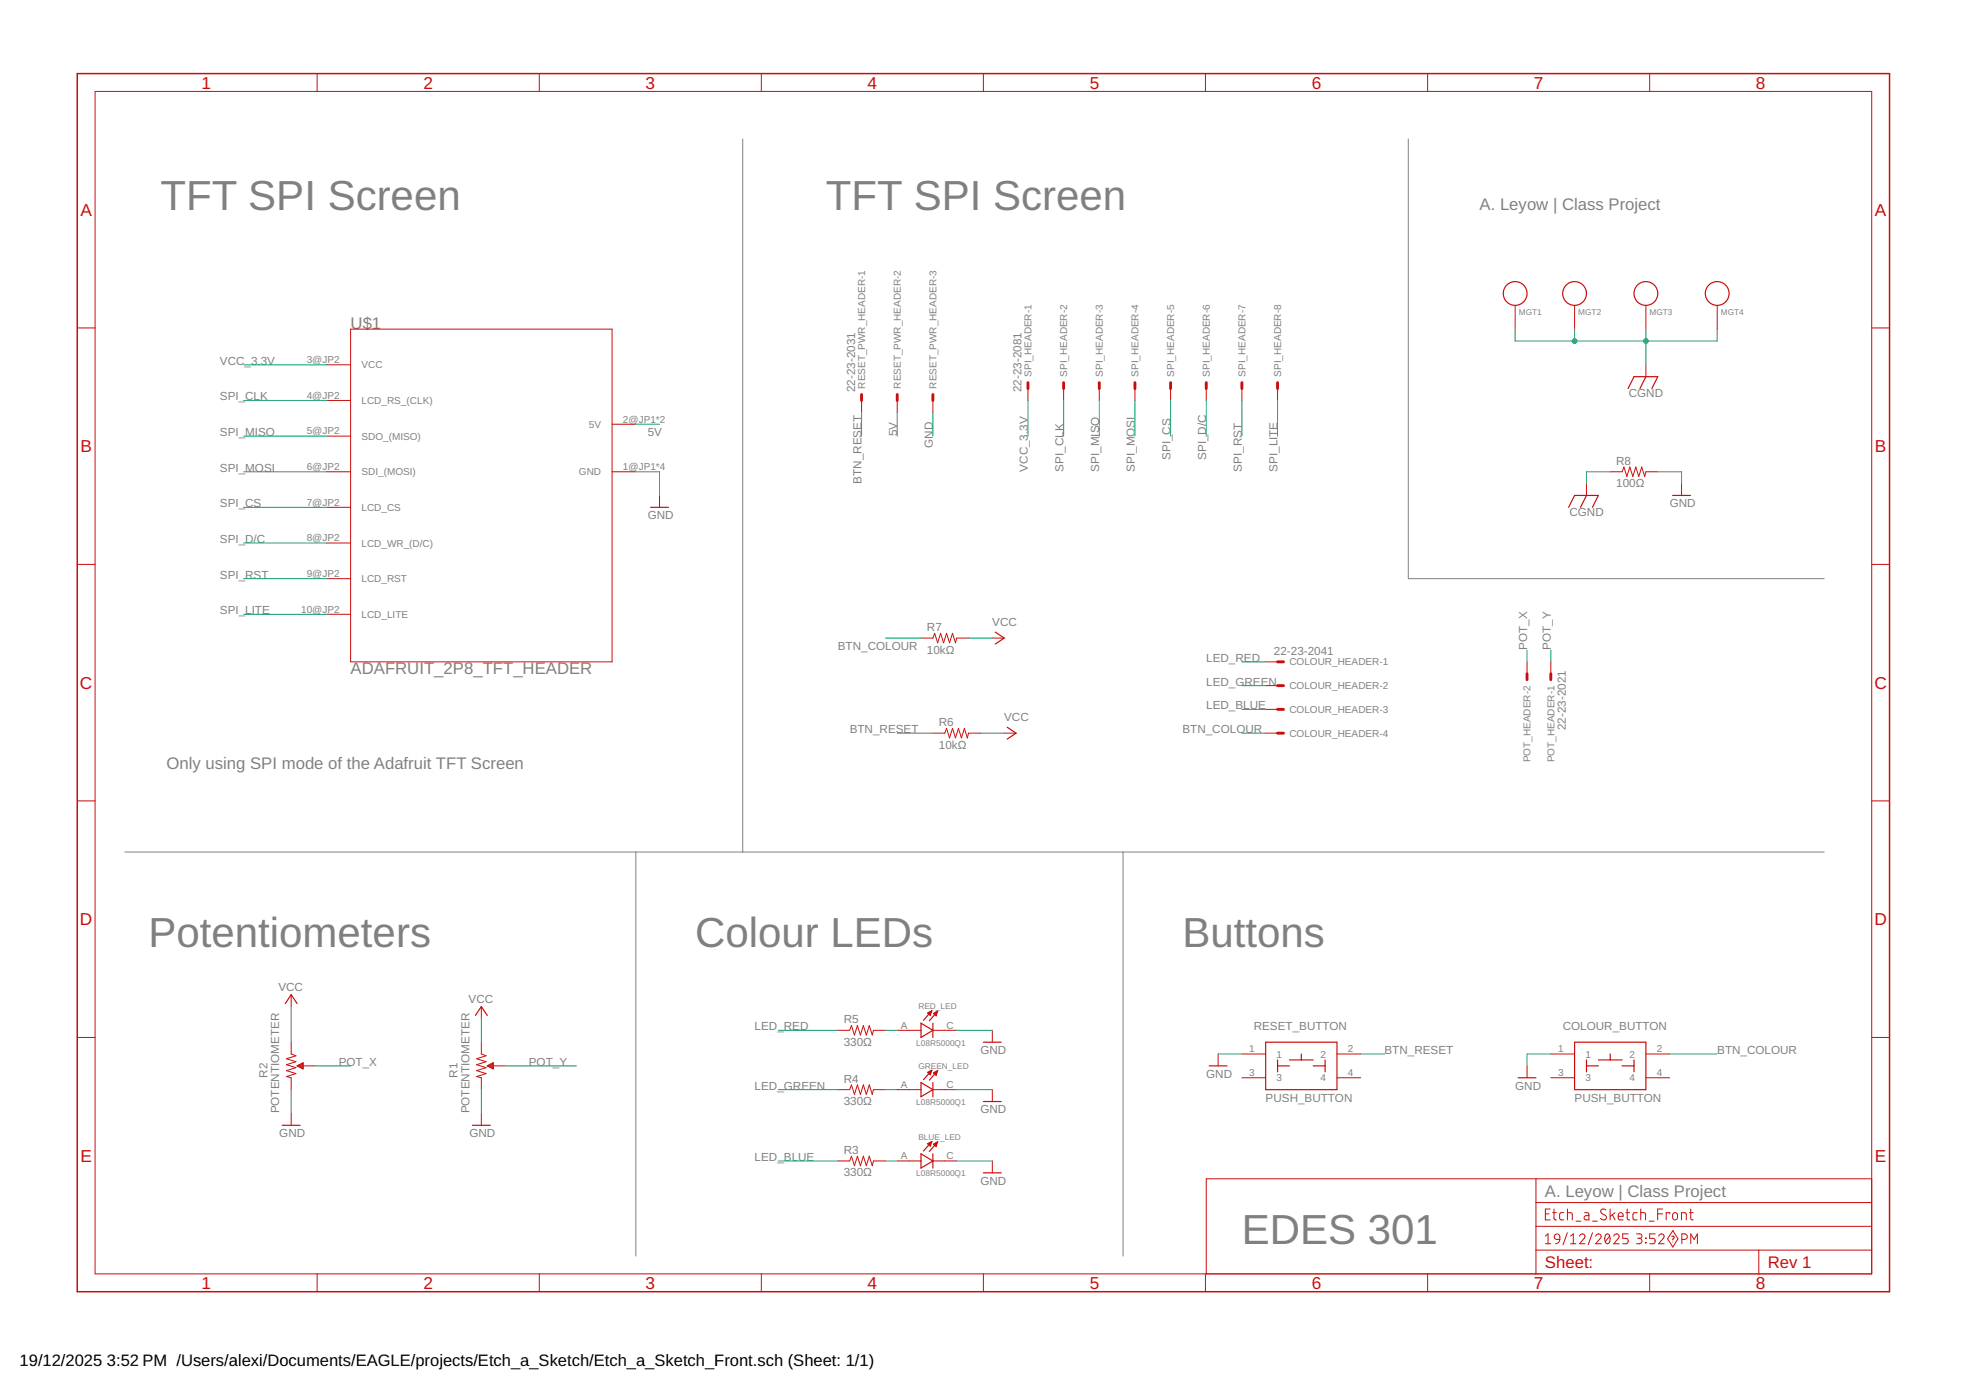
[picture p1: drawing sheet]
<svg xmlns="http://www.w3.org/2000/svg" width="420mm" height="297mm" viewBox="0 0 420 297" stroke-linecap="round" stroke-linejoin="round" font-family="sans-serif">
<path d="M158.7 29.7v152.4M301 29.7v94h88.8M26.7 182.1h363.1M135.9 182.1v86.3M240 182.1v86.3" fill="none" stroke="#808080" stroke-width=".21"/>
<g fill="none" stroke="#c90d0c" stroke-width=".21">
<path d="M20.3 19.5h379.7v252.7h-379.7zM67.8 15.7v3.8M115.3 15.7v3.8M162.7 15.7v3.8M210.2 15.7v3.8M257.6 15.7v3.8M305.1 15.7v3.8M352.6 15.7v3.8M16.5 70.1h3.8M69.8 78h5.1M74.9 70.3h55.9v71.1h-55.9zM323.8 65.3v5"/>
<path d="M336.5 65.3v5M351.7 65.3v5M351.7 78v2.5M367 65.3v5M400 70.1h3.8M69.8 85.6h5.1M69.8 93.2h5.1M130.8 90.7h5.1M184.1 85.6v2.5M191.7 85.6v2.5M199.4 85.6v2.5M219.7 83v2.6"/>
<path d="M227.3 83v2.6M234.9 83v2.6M242.5 83v2.6M250.2 83v2.6M257.8 83v2.6M265.4 83v2.6M273 83v2.6M69.8 100.8h5.1M69.8 116h5.1M69.8 108.4h5.1M130.8 100.8h5.1M140.9 105.9v2.5"/>
<path d="M339 103.4v2.5M344.1 100.8h2.6l.3-1 .7 2 .6-2 .7 2 .6-2 .6 2 .7-2 .6 2 .2-1h2.6M359.4 103.4v2.5M16.5 120.6h3.8M69.8 123.7h5.1M69.8 131.3h5.1M196.8 136.4h2.6l.3-1.1 .7 2.1 .6-2.1 .7 2.1 .6-2.1 .6 2.1 .7-2.1 .6 2.1 .2-1h2.6M212.1 136.4h2.5M400 120.6h3.8M199.4 156.7h2.5l.4-1 .6 2 .7-2 .6 2 .6-2 .7 2 .6-2 .6 2 .3-1h2.5M214.6 156.7h2.5M270.5 156.7h2.5"/>
<path d="M270.5 141.4h2.5M270.5 146.5h2.5M270.5 151.6h2.5M326.3 141.4v2.6M331.4 141.4v2.6M16.5 171.2h3.8M400 171.2h3.8M62.2 212.6v2.5M102.9 215.1v2.5M16.5 221.7h3.8M62.2 222.7v2.5l1 .4-2 .7 2 .6-2 .6 2 .7-2 .6 2 .6-2 .7 1 .2v2.6M62.2 237.9v2.6"/>
<path d="M64.8 227.8h2.5M102.9 222.7v2.5l1 .4-2 .7 2 .6-2 .6 2 .7-2 .6 2 .6-2 .7 1 .2v2.6M102.9 237.9v2.6M105.4 227.8h2.5M179 232.9h2.6l.4-1.1 .6 2.1 .6-2.1 .7 2.1 .6-2.1 .6 2.1 .7-2.1 .6 2.1 .3-1h2.5M179 220.2h2.6l.4-1 .6 2 .6-2 .7 2 .6-2 .6 2 .7-2 .6 2 .3-1h2.5M191.7 232.9h5.1M191.7 220.2h5.1M199.4 232.9h5M199.4 220.2h5M212.1 220.2v2.5M212.1 232.9v2.5"/>
<path d="M260.3 225.2v2.6M265.4 225.2h5.1M265.4 230.3h5.1M285.7 225.2h5.1M285.7 230.3h5.1M326.3 227.8v2.5M331.4 225.2h5.1M331.4 230.3h5.1M351.7 225.2h5.1M351.7 230.3h5.1M400 221.7h3.8M179 248.1h2.6l.4-1 .6 2 .6-2 .7 2 .6-2 .6 2 .7-2 .6 2 .3-1h2.5"/>
<path d="M191.7 248.1h5.1M199.4 248.1h5M212.1 248.1v2.5M328.3 251.9v20.3M328.3 257h71.7M330.3 259.4h.7M331.3 258.4h-1v2.3h1M331.8 259.1h.8M332.1 258.4v2.1l.5 .2M334.2 259.1l-.6 .1-.3 .3 .1 1.1 .8 .1M335 259.1l.9 .1 .1 1.5M335 258.4v2.3"/>
<path d="M338.7 259.1l.6 .1 .3 .3v1.2h-.6a.46 .46 0 0 1-.5-.5 .46 .46 0 0 1 .5-.4h.6M343.2 258.6a.58 .58 0 0 0-.9-.1 .58 .58 0 0 0 0 .8l.8 .4a.59 .59 0 0 1 0 .9 .59 .59 0 0 1-.9-.1l-.2-.1M344.1 258.4v2.3M344.6 259.6l.6 1.1M345.2 259.1l-1.1 .8M345.8 259.9h1.1a.55 .55 0 0 0-.4-.7 .55 .55 0 0 0-.7 .5l.1 .9 1 .1M347.5 259.1h.8M347.7 258.4v1.9l.2 .3 .4 .1M349.9 259.1l-.7 .1-.2 .3 .1 1.1 .8 .1M350.6 259.1l1 .1 .1 1.5M350.6 258.4v2.3M354.3 259.4h1"/>
<path d="M355.3 258.4h-1v2.3M356.8 259.4v-.3h-.7v1.6M357.6 259.3l.5-.2a.92 .92 0 0 1 .1 1.5l-.3 .1-.3-.2-.1-.3zM361.1 259.1h.7M361.3 258.4l.1 2.1 .4 .2M400 251.9h-142.2v20.3M67.8 272.2v3.8M115.3 272.2v3.8M162.7 272.2v3.8M210.2 272.2v3.8M257.6 272.2v3.8M305.1 272.2v3.8"/>
<path d="M328.3 267.1h71.7M328.3 262.1h71.7M330.3 264.2l.5-.5v2.1M330.3 265.8h1.1M332.3 263.9l.4-.2 .5 .2 .2 1-1.1-.2-.1-.3zM333.4 264.9l-.3 .6-.7 .3M335 263.4l-1 2.6M335.6 265.8h1.2M335.6 264.2l.6-.5v2.1M336.8 261h1M337.6 264.2a.58 .58 0 0 1 .8-.5 .58 .58 0 0 1 .2 .9l-1 1.2h1.1M340.3 261h1.1"/>
<path d="M340.3 263.4l-.9 2.6M341 264.2a.58 .58 0 0 1 .8-.5 .58 .58 0 0 1 .2 .9l-1 1.2h1.2M343.2 263.8l.1-.1a.87 .87 0 0 1 .8 1.3 .59 .59 0 0 1-.6 .8 .59 .59 0 0 1-.5-.8v-.5zM344 264.2l-.9 1.1M344.9 264.2a.58 .58 0 0 1 .8-.5 .58 .58 0 0 1 .2 .9l-1 1.2h1.1M348 263.7h-1.2v.9h.7a.59 .59 0 0 1 .5 .6 .59 .59 0 0 1-.5 .6h-.7M349.7 263.7h.7a.48 .48 0 0 1 .5 .4 .48 .48 0 0 1-.5 .5h-.4M350.3 264.6a.58 .58 0 0 1 .6 .6 .58 .58 0 0 1-.6 .6h-.6M351.7 264.6l.1 .1zM351.7 265.5l.1 .1zM352.4 261h1.1M352.6 272.2v3.8"/>
<path d="M353.7 263.7h-1.1v.9h.7a.59 .59 0 0 1 .4 .6 .59 .59 0 0 1-.4 .6h-.7M354.5 264.2a.58 .58 0 0 1 .8-.5 .58 .58 0 0 1 .2 .9l-1 1.2h1.1M357.3 264.2h.4l.1 .2-.3 .6M357.5 265.4h.1M357.5 263l1.1 1.7-1.1 1.8-1.1-1.8zM359.3 260.7v-1.6l1 .1 .1 1.5M359.4 264.9h.6a.59 .59 0 0 0 .6-.6 .59 .59 0 0 0-.6-.6h-.6v2.1M361.3 265.8v-2.1l.8 1.2 .7-1.2v2.1M375.9 267.1v5.1"/>
</g>
<g fill="none" stroke="#c90d0c" stroke-width=".25">
<path d="M347.9 83l1.3-2.5h5.1l-1.3 2.5M351.7 80.5l-1.2 2.5M139 108.4h3.9M335.2 108.4l1.3-2.5h5.1l-1.3 2.5M339 105.9l-1.2 2.5M357.5 105.9h3.8M212.7 135.1l1.9 1.3-1.9 1.2M215.2 155.4l1.9 1.3-1.9 1.2M61 214.5l1.2-1.9 1.3 1.9M101.6 217l1.3-1.9 1.2 1.9M196.8 218.7l2.6 1.5-2.6 1.5zM198.7 216.4l-.3 .2"/>
<path d="M198.7 216.2h.1v.8M199.1 216l-1.7 2M199.1 216l-.9 .5 .6 .5M199.1 216l-.3 1M199.4 218.7v3M199.9 216.5l-.2 .2M200 216.3h.1v.8M200.4 216.1l-1.8 2M200.4 216.1l-.9 .5 .6 .5M200.4 216.1l-.3 1M63.5 227.8l1.3-.7v1.3zM63.6 227.8h1.2"/>
<path d="M63.8 227.6h1M64.1 228.1h.7M64.3 227.4h.5M64.5 228.3h.3M64.7 227.2h.1M104.1 227.8l1.3-.7v1.3zM104.3 227.8h1.1M104.5 227.6h.9M104.7 228.1h.7M104.9 227.4h.5M105.2 228.3h.2M105.3 227.2h.1"/>
<path d="M196.8 231.3l2.6 1.6-2.6 1.5zM198.7 229.1l-.3 .2M198.7 228.9h.1v.8M199.1 228.7l-1.7 2M199.1 228.7l-.9 .5 .6 .5M199.1 228.7l-.3 1M199.4 231.3v3.1M199.9 229.2l-.2 .2M200 229h.1v.8M200.4 228.8l-1.8 2M200.4 228.8l-.9 .5 .6 .5M200.4 228.8l-.3 1"/>
<path d="M210.2 222.7h3.8M210.2 235.4h3.8M258.4 227.8h3.8M270.5 222.7h15.2v10.2h-15.2zM273 227.8h2.6M273 226.5v2.5M275.6 226.5h5M278.1 225.2v1.3M280.6 227.8h2.6M283.2 226.5v2.5M324.4 230.3h3.9M336.5 222.7h15.2v10.2h-15.2z"/>
<path d="M339 227.8h2.6M339 226.5v2.5M341.6 226.5h5.1M344.1 225.2v1.3M346.7 227.8h2.5M349.2 226.5v2.5M60.3 240.5h3.8M101 240.5h3.8M196.8 246.6l2.6 1.5-2.6 1.5zM198.7 244.3l-.3 .2M198.7 244.2h.1v.7M199.1 243.9l-1.7 2.1"/>
<path d="M199.1 243.9l-.9 .5 .6 .5M199.1 243.9l-.3 1M199.4 246.6v3M199.9 244.5l-.2 .1M200 244.3h.1v.7M200.4 244l-1.8 2.1M200.4 244l-.9 .5 .6 .5M200.4 244l-.3 1M210.2 250.6h3.8"/>
<circle cx="323.8" cy="62.7" r="2.54"/>
<circle cx="336.5" cy="62.7" r="2.54"/>
<circle cx="351.7" cy="62.7" r="2.54"/>
<circle cx="367" cy="62.7" r="2.54"/>
</g>
<path d="M16.5 15.7h387.3v260.3h-387.3z" fill="none" stroke="#c90d0c" stroke-width=".32"/>
<g fill="none" stroke="#c90d0c" stroke-width=".61">
<path d="M184.1 84.3v1.3M191.7 84.3v1.3M199.4 84.3v1.3M219.7 81.8v1.2M227.3 81.8v1.2M234.9 81.8v1.2M242.5 81.8v1.2M250.2 81.8v1.2M257.8 81.8v1.2M265.4 81.8v1.2M273 81.8v1.2M273 141.4h1.3"/>
<path d="M273 146.5h1.3M273 151.6h1.3M273 156.7h1.3M326.3 144v1.2M331.4 144v1.2"/>
</g>
<g fill="none" stroke="#0dab76" stroke-width=".21">
<path d="M52.1 78h17.7M323.8 70.3v2.6h43.2v-2.6M336.5 70.3v2.6M351.7 70.3v7.7M52.1 85.6h17.7M52.1 93.2h17.7M135.9 90.7h5M184.1 88.1v5.1M191.7 88.1v5.1M199.4 88.1v5.1M219.7 85.6v7.6M227.3 85.6v7.6"/>
<path d="M234.9 85.6v7.6M242.5 85.6v7.6M250.2 85.6v7.6M257.8 85.6v7.6M265.4 85.6v7.6M273 85.6v7.6M52.1 100.8h17.7M52.1 108.4h17.7M52.1 116h17.7M135.9 100.8h5v5.1M344.1 100.8h-5.1v2.6M354.3 100.8h5.1v2.6"/>
<path d="M52.1 131.3h17.7M52.1 123.7h17.7M189.2 136.4h7.6M207 136.4h5.1M326.3 138.9v2.5M331.4 138.9v2.5M191.7 156.7h7.7M209.5 156.7h5.1M265.4 156.7h5.1M265.4 141.4h5.1M265.4 146.5h5.1M265.4 151.6h5.1"/>
<path d="M62.2 215.1v7.6M102.9 217.6v5.1M62.2 232.9v5M67.3 227.8h7.6M102.9 232.9v5M107.9 227.8h15.3M166.3 232.9h12.7M166.3 220.2h12.7M189.2 232.9h2.5M189.2 220.2h2.5M204.4 232.9h7.7M204.4 220.2h7.7"/>
<path d="M260.3 225.2h5.1M290.8 225.2h5.1M331.4 225.2h-5.1v2.6M356.8 225.2h10.2M166.3 248.1h12.7M189.2 248.1h2.5M204.4 248.1h7.7"/>
</g>
<g fill="#0dab76" stroke="#0dab76" stroke-width=".21">
<circle cx="336.5" cy="72.9" r=".51"/>
<circle cx="351.7" cy="72.9" r=".51"/>
</g>
<g font-size="9" fill="#808080">
<text x="34.3" y="44.9">TFT SPI Screen</text>
<text x="176.5" y="44.9">TFT SPI Screen</text>
<text x="31.8" y="202.4">Potentiometers</text>
<text x="148.6" y="202.4">Colour LEDs</text>
<text x="252.7" y="202.4">Buttons</text>
<text x="265.4" y="265.9">EDES 301</text>
</g>
<g font-size="3.7" fill="#c90d0c">
<text x="43" y="18.9">1</text>
<text x="90.5" y="18.9">2</text>
<text x="138" y="18.9">3</text>
<text x="185.4" y="18.9">4</text>
<text x="232.9" y="18.9">5</text>
<text x="280.3" y="18.9">6</text>
<text x="327.8" y="18.9">7</text>
<text x="375.3" y="18.9">8</text>
<text x="17.2" y="46.1">A</text>
<text x="400.7" y="46.1">A</text>
<text x="17.2" y="96.6">B</text>
<text x="400.7" y="96.6">B</text>
<text x="17.1" y="147.2">C</text>
<text x="400.6" y="147.2">C</text>
<text x="17.1" y="197.7">D</text>
<text x="400.6" y="197.7">D</text>
<text x="17.2" y="248.2">E</text>
<text x="400.7" y="248.2">E</text>
<text x="43" y="275.4">1</text>
<text x="90.5" y="275.4">2</text>
<text x="138" y="275.4">3</text>
<text x="185.4" y="275.4">4</text>
<text x="232.9" y="275.4">5</text>
<text x="280.3" y="275.4">6</text>
<text x="327.8" y="275.4">7</text>
<text x="375.3" y="275.4">8</text>
</g>
<g font-size="3.6" fill="#808080">
<text x="316.2" y="44.9">A. Leyow | Class Project</text>
<text x="74.9" y="70.3">U$1</text>
<text x="74.9" y="144">ADAFRUIT_2P8_TFT_HEADER</text>
<text x="35.6" y="164.3">Only using SPI mode of the Adafruit TFT Screen</text>
<text x="330.2" y="255.7">A. Leyow | Class Project</text>
</g>
<g font-size="3.6" fill="#c90d0c">
<text x="330.2" y="271">Sheet:</text>
<text x="377.8" y="271">Rev 1</text>
</g>
<g font-size="3.5">
<text x="4.2" y="291.8">19/12/2025</text>
<text x="22.9" y="291.8">3:52 PM /Users/alexi/Documents/EAGLE/projects/Etch_a_Sketch/Etch_a_Sketch_Front.sch (Sheet: 1/1)</text>
</g>
<g font-size="2.5" fill="#808080">
<text x="47" y="78">VCC_3.3V</text>
<text x="182.7" y="83.8" transform="rotate(-90 182.7 83.8)">22-23-2031</text>
<text x="218.3" y="83.8" transform="rotate(-90 218.3 83.8)">22-23-2081</text>
<text x="47" y="85.6">SPI_CLK</text>
<text x="348.1" y="84.9">CGND</text>
<text x="47" y="93.2">SPI_MISO</text>
<text x="138.4" y="93.2">5V</text>
<text x="191.8" y="93.2" transform="rotate(-90 191.8 93.2)">5V</text>
<text x="199.4" y="95.7" transform="rotate(-90 199.4 95.7)">GND</text>
<text x="47" y="100.8">SPI_MOSI</text>
<text x="219.7" y="100.8" transform="rotate(-90 219.7 100.8)">VCC_3.3V</text>
<text x="227.3" y="100.8" transform="rotate(-90 227.3 100.8)">SPI_CLK</text>
<text x="234.9" y="100.8" transform="rotate(-90 234.9 100.8)">SPI_MISO</text>
<text x="242.5" y="100.8" transform="rotate(-90 242.5 100.8)">SPI_MOSI</text>
<text x="250.2" y="98.3" transform="rotate(-90 250.2 98.3)">SPI_CS</text>
<text x="257.8" y="98.3" transform="rotate(-90 257.8 98.3)">SPI_D/C</text>
<text x="265.4" y="100.8" transform="rotate(-90 265.4 100.8)">SPI_RST</text>
<text x="273" y="100.8" transform="rotate(-90 273 100.8)">SPI_LITE</text>
<text x="345.4" y="99.3">R8</text>
<text x="184.1" y="103.3" transform="rotate(-90 184.1 103.3)">BTN_RESET</text>
<text x="345.4" y="104.1">100Ω</text>
<text x="47" y="108.4">SPI_CS</text>
<text x="138.4" y="111">GND</text>
<text x="335.4" y="110.3">CGND</text>
<text x="356.8" y="108.4">GND</text>
<text x="47" y="116">SPI_D/C</text>
<text x="47" y="123.7">SPI_RST</text>
<text x="47" y="131.3">SPI_LITE</text>
<text x="198.1" y="134.9">R7</text>
<text x="212.1" y="133.8">VCC</text>
<text x="179.1" y="138.9">BTN_COLOUR</text>
<text x="198.1" y="139.7">10kΩ</text>
<text x="257.8" y="141.4">LED_RED</text>
<text x="272.3" y="140">22-23-2041</text>
<text x="326.4" y="138.9" transform="rotate(-90 326.4 138.9)">POT_X</text>
<text x="331.4" y="138.9" transform="rotate(-90 331.4 138.9)">POT_Y</text>
<text x="257.8" y="146.5">LED_GREEN</text>
<text x="200.6" y="155.2">R6</text>
<text x="214.6" y="154.1">VCC</text>
<text x="257.8" y="151.6">LED_BLUE</text>
<text x="181.6" y="156.7">BTN_RESET</text>
<text x="200.6" y="160">10kΩ</text>
<text x="252.7" y="156.7">BTN_COLOUR</text>
<text x="334.6" y="156" transform="rotate(-90 334.6 156)">22-23-2021</text>
<text x="59.5" y="211.8">VCC</text>
<text x="100.1" y="214.3">VCC</text>
<text x="161.3" y="220.2">LED_RED</text>
<text x="180.3" y="218.7">R5</text>
<text x="267.9" y="220.2">RESET_BUTTON</text>
<text x="334" y="220.2">COLOUR_BUTTON</text>
<text x="72.4" y="227.8">POT_X</text>
<text x="113" y="227.8">POT_Y</text>
<text x="180.3" y="223.5">330Ω</text>
<text x="209.5" y="225.2">GND</text>
<text x="295.9" y="225.2">BTN_RESET</text>
<text x="367" y="225.2">BTN_COLOUR</text>
<text x="57.1" y="230.3" transform="rotate(-90 57.1 230.3)">R2</text>
<text x="97.8" y="230.3" transform="rotate(-90 97.8 230.3)">R1</text>
<text x="161.3" y="232.9">LED_GREEN</text>
<text x="180.3" y="231.4">R4</text>
<text x="257.8" y="230.3">GND</text>
<text x="323.8" y="232.9">GND</text>
<text x="59.7" y="237.9" transform="rotate(-90 59.7 237.9)">POTENTIOMETER</text>
<text x="100.3" y="237.9" transform="rotate(-90 100.3 237.9)">POTENTIOMETER</text>
<text x="180.3" y="236.2">330Ω</text>
<text x="209.5" y="237.9">GND</text>
<text x="270.5" y="235.4">PUSH_BUTTON</text>
<text x="336.5" y="235.4">PUSH_BUTTON</text>
<text x="59.7" y="243">GND</text>
<text x="100.3" y="243">GND</text>
<text x="161.3" y="248.1">LED_BLUE</text>
<text x="180.3" y="251.4">330Ω</text>
<text x="180.3" y="246.6">R3</text>
<text x="209.5" y="253.2">GND</text>
</g>
<g font-size="2.1" fill="#808080">
<text x="65.5" y="77.6">3@JP2</text>
<text x="77.3" y="78.7">VCC</text>
<text x="184.9" y="83" transform="rotate(-90 184.9 83)">RESET_PWR_HEADER-1</text>
<text x="192.5" y="83" transform="rotate(-90 192.5 83)">RESET_PWR_HEADER-2</text>
<text x="200.1" y="83" transform="rotate(-90 200.1 83)">RESET_PWR_HEADER-3</text>
<text x="220.5" y="80.5" transform="rotate(-90 220.5 80.5)">SPI_HEADER-1</text>
<text x="228.1" y="80.5" transform="rotate(-90 228.1 80.5)">SPI_HEADER-2</text>
<text x="235.7" y="80.5" transform="rotate(-90 235.7 80.5)">SPI_HEADER-3</text>
<text x="243.3" y="80.5" transform="rotate(-90 243.3 80.5)">SPI_HEADER-4</text>
<text x="250.9" y="80.5" transform="rotate(-90 250.9 80.5)">SPI_HEADER-5</text>
<text x="258.5" y="80.5" transform="rotate(-90 258.5 80.5)">SPI_HEADER-6</text>
<text x="266.2" y="80.5" transform="rotate(-90 266.2 80.5)">SPI_HEADER-7</text>
<text x="273.8" y="80.5" transform="rotate(-90 273.8 80.5)">SPI_HEADER-8</text>
<text x="65.5" y="85.2">4@JP2</text>
<text x="77.3" y="86.3">LCD_RS_(CLK)</text>
<text x="65.5" y="92.8">5@JP2</text>
<text x="77.3" y="94">SDO_(MISO)</text>
<text x="125.8" y="91.4">5V</text>
<text x="133.1" y="90.3">2@JP1*2</text>
<text x="65.5" y="100.5">6@JP2</text>
<text x="77.3" y="101.6">SDI_(MOSI)</text>
<text x="123.7" y="101.6">GND</text>
<text x="133.1" y="100.5">1@JP1*4</text>
<text x="65.5" y="108.1">7@JP2</text>
<text x="77.3" y="109.2">LCD_CS</text>
<text x="65.5" y="115.7">8@JP2</text>
<text x="77.3" y="116.8">LCD_WR_(D/C)</text>
<text x="65.5" y="123.3">9@JP2</text>
<text x="77.3" y="124.4">LCD_RST</text>
<text x="64.4" y="130.9">10@JP2</text>
<text x="77.3" y="132">LCD_LITE</text>
<text x="275.6" y="142.2">COLOUR_HEADER-1</text>
<text x="275.6" y="147.3">COLOUR_HEADER-2</text>
<text x="275.6" y="152.4">COLOUR_HEADER-3</text>
<text x="275.6" y="157.4">COLOUR_HEADER-4</text>
<text x="327.1" y="162.9" transform="rotate(-90 327.1 162.9)">POT_HEADER-2</text>
<text x="332.2" y="162.9" transform="rotate(-90 332.2 162.9)">POT_HEADER-1</text>
<text x="192.5" y="219.8">A</text>
<text x="202.3" y="219.8">C</text>
<text x="267" y="224.9">1</text>
<text x="272.8" y="226">1</text>
<text x="282.2" y="226">2</text>
<text x="288.1" y="224.9">2</text>
<text x="333" y="224.9">1</text>
<text x="338.9" y="226">1</text>
<text x="348.2" y="226">2</text>
<text x="354.1" y="224.9">2</text>
<text x="192.5" y="232.5">A</text>
<text x="202.3" y="232.5">C</text>
<text x="267" y="230">3</text>
<text x="272.8" y="231.1">3</text>
<text x="282.2" y="231.1">4</text>
<text x="288.1" y="230">4</text>
<text x="333" y="230">3</text>
<text x="338.9" y="231.1">3</text>
<text x="348.2" y="231.1">4</text>
<text x="354.1" y="230">4</text>
<text x="192.5" y="247.7">A</text>
<text x="202.3" y="247.7">C</text>
</g>
<g font-size="1.8" fill="#808080">
<text x="324.6" y="67.3">MGT1</text>
<text x="337.3" y="67.3">MGT2</text>
<text x="352.5" y="67.3">MGT3</text>
<text x="367.8" y="67.3">MGT4</text>
<text x="196.3" y="215.7">RED_LED</text>
<text x="195.8" y="223.5">L08R5000Q1</text>
<text x="196.3" y="228.4">GREEN_LED</text>
<text x="195.8" y="236.2">L08R5000Q1</text>
<text x="196.3" y="243.6">BLUE_LED</text>
<text x="195.8" y="251.4">L08R5000Q1</text>
</g>
</svg>
